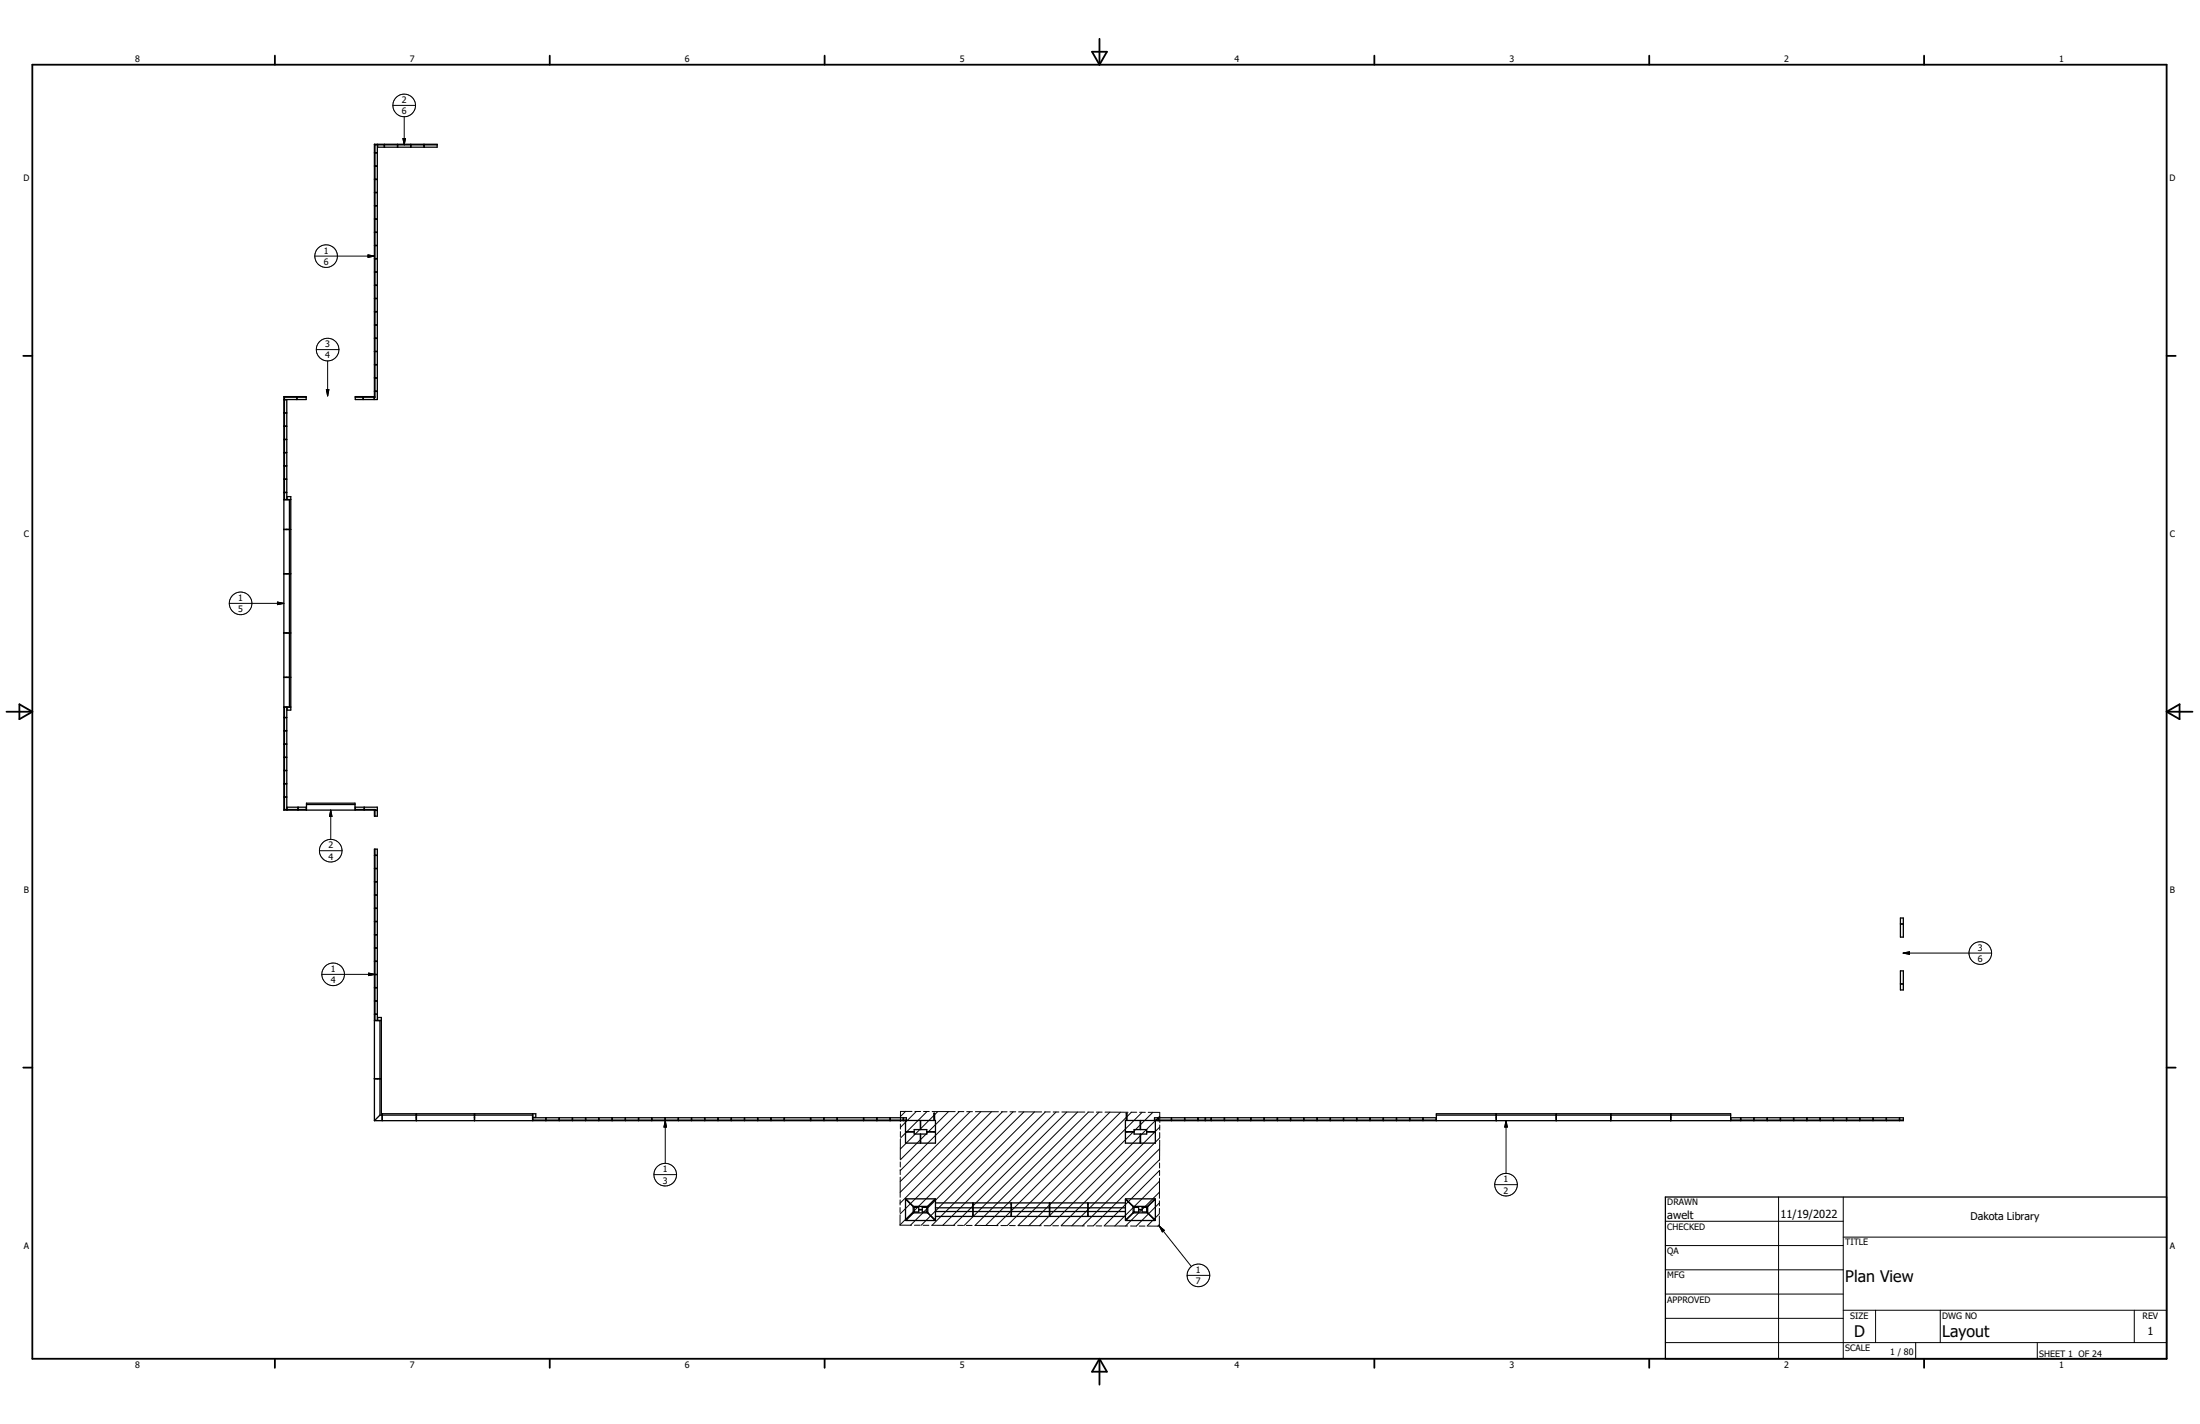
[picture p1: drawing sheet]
<svg xmlns="http://www.w3.org/2000/svg" width="864mm" height="559mm" viewBox="0 0 864 559" stroke-linecap="round" stroke-linejoin="round" font-family="sans-serif">
<g fill="none" stroke="#000" stroke-width=".51">
<path d="M147 56.6h1.1v3.3h-1.1zM147 56.6l.2 .3M147.2 56.9v3M147.2 56.9h.9M148.2 56.6h2.6v1.2h-2.6zM148.2 56.9h2.6M150.9 56.9h5.1M150.9 56.6h5.1v1.2h-5.1zM156.1 56.6h5.1v1.2h-5.1zM156.1 56.9h5.1M161.3 56.9h5.1M161.3 56.6h5.1v1.2h-5.1z"/>
<path d="M166.5 56.9h5.1M166.5 56.6h5.1v1.2h-5.1zM147 60h1.1v5.1h-1.1zM147 65.2h1.1v5.1h-1.1zM147 70.4h1.1v5.1h-1.1zM147 75.6h1.1v5.1h-1.1zM147.2 60v5.1M147.2 65.2v5.1M147.2 70.4v5.1M147.2 75.6v5.1M147 80.8h1.1v5.1h-1.1zM147 86h1.1v5.1h-1.1z"/>
<path d="M147 91.2h1.1v5.1h-1.1zM147 96.4h1.1v5.1h-1.1zM147.2 80.8v5.1M147.2 86v5.1M147.2 91.2v5.1M147.2 96.4v5.1M147 101.6h1.1v5.1h-1.1zM147 106.8h1.1v5.1h-1.1zM147 112h1.1v5.1h-1.1zM147 117.2h1.1v5.1h-1.1zM147.2 101.6v5.1M147.2 106.8v5.1"/>
<path d="M147.2 112v5.1M147.2 117.2v5.1M147 122.4h1.1v5.1h-1.1zM147 127.6h1.1v5.1h-1.1zM147 132.8h1.1v5.1h-1.1zM147 138h1.1v5.1h-1.1zM147.2 122.4v5.1M147.2 127.6v5.1M147.2 132.8v5.1M147.2 138v5.1M111.4 156.9h1.2v5.1h-1.2zM111.4 155.6h5.1v1.2h-5.1z"/>
<path d="M111.4 155.6l.3 .3M111.7 155.9v.9M111.7 156.9v5.1M111.7 155.9h4.8M116.6 155.6h3.6v1.2h-3.6zM116.6 155.9h3.6M139.5 155.6h3v1.2h-3zM139.5 155.9h3M142.6 155.6h4.2v1.2h-4.2zM142.6 155.9h4.2M147 143.2h1.1v5.1h-1.1zM147 148.4h1.1v5.1h-1.1z"/>
<path d="M147 153.6h1.1v3.2h-1.1zM147 155.9h.2M147 155.6l.2 .3M147.2 143.2v5.1M147.2 148.4v5.1M147.2 153.6v2.3M111.4 162.1h1.2v5.1h-1.2zM111.4 167.3h1.2v5.1h-1.2zM111.4 172.5h1.2v5.1h-1.2zM111.4 177.7h1.2v5.1h-1.2zM111.7 162.1v5.1M111.7 167.3v5.1"/>
<path d="M111.7 172.5v5.1M111.7 177.7v5.1M111.4 182.9h1.2v5.1h-1.2zM111.4 188.1h1.2v5.1h-1.2zM111.4 193.3h1.2v2.7h-1.2zM111.7 182.9v5.1M111.7 188.1v5.1M111.7 193.3v2.7M112.7 194.9h1.4v1.1h-1.4zM113.6 196.1v11.6M111.4 207.7h2.7v-11.6h-2.7v81.3h2.7v-11.6h-2.7M111.4 207.8h2.7v17.3h-2.7"/>
<path d="M112.6 207.7v.1M113.6 207.8v17.3M111.4 225.2h2.7v23.1h-2.7M112.6 225.1v.1M113.6 225.2v23.1M111.4 248.4h2.7v17.3h-2.7M112.6 248.3v.1M113.6 248.4v17.3M111.4 277.5h1.2v4h-1.2zM111.7 277.5v4M112.6 265.7v.1M112.7 277.5h1.4v1.2h-1.4z"/>
<path d="M113.6 265.8v11.6M111.4 281.6h1.2v5.1h-1.2zM111.4 286.8h1.2v5.1h-1.2zM111.4 292h1.2v5.1h-1.2zM111.4 297.2h1.2v5.1h-1.2zM111.7 281.6v5.1M111.7 286.8v5.1M111.7 292v5.1M111.7 297.2v5.1M111.4 302.4h1.2v5.1h-1.2zM111.4 307.6h1.2v5.1h-1.2zM111.4 312.8h1.2v5.1h-1.2z"/>
<path d="M111.7 317.7h.9M111.7 302.4v5.1M111.7 307.6v5.1M111.7 312.8v4.9M111.7 317.7l-.3 .2M112.7 317.7h4.2M112.7 316.8h4.2v1.1h-4.2zM117.1 317.7h3.1M117.1 316.8h3.1v1.1h-3.1zM120.3 315.2h19.1v2.7h-19.1zM120.3 315.7h19.1M139.5 316.8h3.4v1.1h-3.4z"/>
<path d="M139.5 317.7h3.4M143 316.8h5.1v1.1h-5.1zM143 317.7h4.2M147 318h1.1v2.3h-1.1zM147.2 317.7v.2M147.2 318v2.3M147.2 317.7l-.2 .2M147 333.2h1.1v2.4h-1.1zM147 335.7h1.1v5.1h-1.1zM147.2 333.2v2.4M147.2 335.7v5.1M147 340.9h1.1v5.1h-1.1z"/>
<path d="M147 346.1h1.1v5.1h-1.1zM147 351.3h1.1v5.1h-1.1zM147 356.5h1.1v5.1h-1.1zM147.2 340.9v5.1M147.2 346.1v5.1M147.2 351.3v5.1M147.2 356.5v5.1M147 361.7h1.1v5.1h-1.1zM147 366.9h1.1v5.1h-1.1zM147 372.1h1.1v5.1h-1.1zM147 377.3h1.1v5.1h-1.1zM147.2 361.7v5.1"/>
<path d="M147.2 366.9v5.1M147.2 372.1v5.1M147.2 377.3v5.1M746 360.2h1.1v2.3h-1.1zM746 362.7h1.1v5h-1.1zM147 382.5h1.1v5h-1.1zM147 387.7h1.1v5h-1.1zM147 392.9h1.1v5h-1.1zM147 398.1h1.1v2.3h-1.1zM147.2 382.5v5M147.2 387.7v5M147.2 392.9v5"/>
<path d="M147.2 398.1v2.3M148.2 399.3h1.5v1.1h-1.5zM746 381h1.1v5.1h-1.1zM746 386.2h1.1v2.3h-1.1zM149.2 400.5v22.8M147 423.4h2.7v13.7h.3v2.7h-3M147 423.3h2.7v-22.8h-2.7v39.3M148.1 423.3v.1M149.2 437.6h.8M149.2 437.6l-2.2 2.2M149.2 423.4v14.2M150.1 437.6h13.2"/>
<path d="M163.3 439.8v-2.7h-13.2v2.7h58.9v-2.7h-22.7v2.7M163.3 438.6h.2M163.5 437.6h22.7M163.5 439.8v-2.7h22.7v2.7M186.2 438.6h.1M186.3 437.6h22.7M209.2 438.6h5v1.2h-5zM209.2 437.1h1.1v1.4h-1.1zM209.2 439.5h5M214.3 438.6h5.1v1.2h-5.1zM214.3 439.5h5.1M219.6 438.6h5v1.2h-5z"/>
<path d="M219.6 439.5h5M224.8 438.6h5v1.2h-5zM224.8 439.5h5M229.9 438.6h5.1v1.2h-5.1zM229.9 439.5h5.1M235.1 438.6h5.1v1.2h-5.1zM235.1 439.5h5.1M240.3 438.6h5.1v1.2h-5.1zM240.3 439.5h5.1M245.5 438.6h5.1v1.2h-5.1zM245.5 439.5h5.1M250.7 438.6h5.1v1.2h-5.1z"/>
<path d="M250.7 439.5h5.1M255.9 438.6h5.1v1.2h-5.1zM255.9 439.5h5.1M261.1 438.6h5.1v1.2h-5.1zM261.1 439.5h5.1M266.3 438.6h5.1v1.2h-5.1zM266.3 439.5h5.1M271.5 438.6h5.1v1.2h-5.1zM271.5 439.5h5.1M276.7 438.6h5.1v1.2h-5.1zM276.7 439.5h5.1M281.9 438.6h5.1v1.2h-5.1z"/>
<path d="M281.9 439.5h5.1M287.1 438.6h5.1v1.2h-5.1zM287.1 439.5h5.1M292.3 438.6h5.1v1.2h-5.1zM292.3 439.5h5.1M297.5 438.6h5.1v1.2h-5.1zM297.5 439.5h5.1M302.7 438.6h5.1v1.2h-5.1zM302.7 439.5h5.1M307.9 438.6h10.3v1.2h-10.3zM307.9 439.5h10.3M318.3 438.6h5.1v1.2h-5.1z"/>
<path d="M318.3 439.5h5.1M323.5 438.6h5.1v1.2h-5.1zM323.5 439.5h5.1M328.7 438.6h10.3v1.2h-10.3zM328.7 439.5h10.3M339.1 438.6h5.1v1.2h-5.1zM339.1 439.5h5.1M344.3 438.6h5.1v1.2h-5.1zM344.3 439.5h5.1M349.5 438.6h5v1.2h-5zM349.5 439.5h5M354.7 439.5h1.1"/>
<path d="M355.5 439.7h5.8v3.6h-2.4v.8h-3.4zM355.8 439.7v-1.1h-1.1v1.2h.8M361.4 439.7h5.8v4.4h-3.4v-.8h-2.4zM366.6 439.7v-2.9h.3v2.9M441.8 439.7h5.8v3.6h-2.4v.8h-3.4zM442.1 439.7v-2.9h.3v2.9M447.7 439.7h5.8v4.4h-3.4v-.8h-2.4zM453.2 439.7v-1.1h1.4v1.2h-1.1M453.2 439.5h1.4M454.7 438.6h5.1v1.2h-5.1zM454.7 439.5h5.1M459.9 438.6h5.1v1.2h-5.1z"/>
<path d="M459.9 439.5h5.1M465.1 438.6h5.1v1.2h-5.1zM465.1 439.5h5.1M470.3 438.6h2.8v1.2h-2.8zM470.3 439.5h2.8M473.2 438.6h2.2v1.2h-2.2zM473.2 439.5h2.2M475.5 438.6h5.1v1.2h-5.1zM475.5 439.5h5.1M480.7 438.6h5.1v1.2h-5.1zM480.7 439.5h5.1M485.9 438.6h5.1v1.2h-5.1z"/>
<path d="M485.9 439.5h5.1M491.1 438.6h5.1v1.2h-5.1zM491.1 439.5h5.1M496.3 438.6h5.1v1.2h-5.1zM496.3 439.5h5.1M501.5 438.6h5.1v1.2h-5.1zM501.5 439.5h5.1M506.7 438.6h5v1.2h-5zM506.7 439.5h5M511.9 438.6h5v1.2h-5zM511.9 439.5h5M517.1 438.6h5.1v1.2h-5.1z"/>
<path d="M517.1 439.5h5.1M522.3 438.6h5v1.2h-5zM522.3 439.5h5M527.5 438.6h5v1.2h-5zM527.5 439.5h5M532.7 438.6h5v1.2h-5zM532.7 439.5h5M537.9 438.6h5v1.2h-5zM537.9 439.5h5M543 438.6h5.1v1.2h-5.1zM543 439.5h5.1M548.3 438.6h5v1.2h-5z"/>
<path d="M548.3 439.5h5M553.5 438.6h5v1.2h-5zM553.5 439.5h5M558.6 438.6h5.1v1.2h-5.1zM558.6 439.5h5.1M563.8 437.6h23.5M587.3 439.8v-2.7h-23.5v2.7h115.6v-2.7h-23.5v2.7M587.3 438.6h.1M587.4 437.6h23.4M587.4 439.8v-2.7h23.4v2.7M610.8 438.6h.1M610.9 439.8v-2.7h21.4v2.7"/>
<path d="M610.9 437.6h21.4M632.3 438.6h.1M632.4 437.6h23.4M632.4 439.8v-2.7h23.4v2.7M655.8 438.6h.1M655.9 437.6h23.5M679.5 438.6h3.7v1.2h-3.7zM679.5 439.5h3.7M683.4 438.6h5v1.2h-5zM683.4 439.5h5M688.5 438.6h5.1v1.2h-5.1zM688.5 439.5h5.1"/>
<path d="M693.8 438.6h5v1.2h-5zM693.8 439.5h5M699 438.6h5v1.2h-5zM699 439.5h5M704.2 438.6h5v1.2h-5zM704.2 439.5h5M709.3 438.6h5.1v1.2h-5.1zM709.3 439.5h5.1M714.5 438.6h5.1v1.2h-5.1zM714.5 439.5h5.1M719.8 438.6h5v1.2h-5zM719.8 439.5h5"/>
<path d="M724.9 438.6h5.1v1.2h-5.1zM724.9 439.5h5.1M730.1 438.6h5.1v1.2h-5.1zM730.1 439.5h5.1M735.3 438.6h5.1v1.2h-5.1zM735.3 439.5h5.1M740.5 438.6h5.1v1.2h-5.1zM740.5 439.5h5.1M745.7 438.6h1.4v1.2h-1.4zM745.7 439.5h1.4M355.5 444.2h3.4v.8h2.4v3.6h-5.8zM355.8 444.1v.1"/>
<path d="M356.1 444.1v.1M361.3 447.9h.1M361.3 448.3h.1M361.4 445h2.4v-.8h3.4v4.4h-5.8zM366.6 444.1v.1M366.9 444.1v.1M441.8 444.2h3.4v.8h2.4v3.6h-5.8zM442.1 444.1v.1M442.4 444.1v.1M447.6 447.9h.1M447.6 448.3h.1M447.7 445h2.4v-.8h3.4v4.4h-5.8z"/>
<path d="M452.9 444.1v.1M453.2 444.1v.1M355.8 478.5l.1 .1M355.9 470.8h-.1M356 471.1h.2M356 478.3h.2M358.5 473.5l.4 .4v1.6l-.4 .4M358.5 473.5l-3-3v8.3l3-2.9M358.5 473.5v2.4M358.6 476l-3.1 2.9h11.6l-3-2.9M358.6 476l.3-.4h1.7v-.8h1.4v.8h1.7l.4 .4M358.6 473.4l.3 .4h1.7v.8h1.4v-.8h1.7l.4-.4"/>
<path d="M358.6 476h5.5M358.6 473.4l-3.1-3h11.6l-3 3M358.6 473.4h5.5M364.2 473.5l-.4 .4v1.6l.4 .4M364.2 473.5l3-3v8.3l-3-2.9M364.2 473.5v2.4M366.5 471.1h.2M366.5 478.3h.2M366.8 470.8h.1M366.8 478.6h.1M366.9 470.8h.1M366.9 478.5v.1"/>
<path d="M367.2 472h14.7v5.3h-14.7M367.2 475.4h14.7M367.2 474h14.7M381.9 472.7h.1M381.9 472.3h.1M381.9 476.7h.1M381.9 477h.1M382 472h14.9v5.3h-14.9zM382 475.4h14.9M382 474h14.9M396.9 472.7h.1M396.9 472.3h.1"/>
<path d="M396.9 476.7h.1M396.9 477h.1M397 472h14.9v5.3h-14.9zM397 475.4h14.9M397 474h14.9M411.9 472.7h.2M411.9 472.3h.2M411.9 476.7h.2M411.9 477h.2M412.1 472h14.9v5.3h-14.9zM412.1 475.4h14.9M412.1 474h14.9"/>
<path d="M427 472.7h.1M427 472.3h.1M427 476.7h.1M427 477h.1M427.1 475.4h14.7M427.1 474h14.7M441.8 472h-14.7v5.3h14.7M442.1 478.5l.1 .1M442.2 470.8h-.1M442.3 471.1h.2M442.3 478.3h.2M444.8 473.5l.4 .4v1.6l-.4 .4"/>
<path d="M444.8 473.5l-3-3v8.3l3-2.9M444.8 473.5v2.4M444.9 476l.4-.4h1.7v-.8h1.4v.8h1.7l.3 .4M444.9 476l-3 2.9h11.5l-3-2.9M444.9 476h5.5M444.9 473.4l-3-3h11.5l-3 3M444.9 473.4h5.5M444.9 473.4l.4 .4h1.7v.8h1.4v-.8h1.7l.3-.4M450.5 473.5l-.4 .4v1.6l.4 .4M450.5 473.5l3-3v8.3l-3-2.9M450.5 473.5v2.4M452.8 471.1h.2"/>
<path d="M452.8 478.3h.2M453.1 470.8h.1M453.2 478.5l-.1 .1M653.7 469.7h196.8v63.5h-196.8z"/>
</g>
<g fill="none" stroke="#000" stroke-width=".71">
<path d="M431.6 15.2v10.2M12.7 25.4h837.8v507.8h-837.8zM107.9 21.8v3.6M215.8 21.8v3.6M323.7 21.8v3.6M428.7 20.3h5.8l-2.9 5.1zM539.5 21.8v3.6M647.4 21.8v3.6M755.3 21.8v3.6M9.1 139.7h3.6M850.5 139.7h3.6M2.5 279.3h10.2"/>
<path d="M7.6 276.4l5.1 2.9-5.1 2.9zM850.5 279.3h10.2M850.5 279.3l5.1-2.9v5.8zM9.1 418.9h3.6M850.5 418.9h3.6M107.9 533.2v3.6M215.8 533.2v3.6M323.7 533.2v3.6M431.6 533.2v10.2M431.6 533.2l2.9 5.1h-5.8zM539.5 533.2v3.6M647.4 533.2v3.6"/>
<path d="M755.3 533.2v3.6"/>
</g>
<g fill="none" stroke="#000" stroke-width=".39">
<path d="M154.2 41.4h8.9M154.2 41.4a4.4 4.4 0 0 1 4.5-4.5 4.4 4.4 0 0 1 4.4 4.5M154.2 41.4a4.4 4.4 0 0 0 4.5 4.4 4.4 4.4 0 0 0 4.4-4.4M158.2 54.4h1l-.5 2.5zM158.7 45.8v11.1M123.6 100.5h23.4M144.5 100l2.5 .5-2.5 .5zM124.2 137.2h8.9M124.2 137.2a4.4 4.4 0 0 1 4.4-4.5 4.4 4.4 0 0 1 4.5 4.5M124.2 137.2a4.4 4.4 0 0 0 4.4 4.4 4.4 4.4 0 0 0 4.5-4.4M128.1 152.9h1l-.5 2.5zM128.6 141.6v13.8"/>
<path d="M90 236.8h21.4M108.9 236.3l2.5 .5-2.5 .5zM129.8 317.9l.5 2.5h-1zM129.8 317.9v11.5M125.4 333.8h8.9M125.4 333.8a4.4 4.4 0 0 1 4.4-4.4 4.4 4.4 0 0 1 4.5 4.4M125.4 333.8a4.4 4.4 0 0 0 4.4 4.5 4.4 4.4 0 0 0 4.5-4.5M747.1 374l2.5-.5v1zM747.1 374h34.7M126.3 382.4h20.9M144.7 381.9l2.5 .5-2.5 .4zM261.1 439.8l.5 2.5h-1z"/>
<path d="M261.1 439.8v16.7M355.5 436.1l-2 2M358 436.1h-4.5v4M359.1 436.2h2.3M359.7 436.2l-6.2 6.2M362.5 436.2h2.3M363.9 436.2l-10.5 10.5M365.9 436.2h9.1M368.1 436.2l-14.7 14.7M372.3 436.2l-18.9 19M376.1 436.2h2.3M376.6 436.2l-23.2 23.2"/>
<path d="M379.5 436.2h2.2M380.8 436.2l-27.4 27.5M382.9 436.2l9 .1M385 436.2l-31.6 31.7M389.2 436.3l-35.9 35.9M393.1 436.3h2.2M393.5 436.3l-40.2 40.1M396.5 436.3h2.2M397.7 436.3l-44.4 44.4M399.8 436.3h9.1M401.9 436.3l-44.5 44.5M406.1 436.3l-44.5 44.5"/>
<path d="M410 436.3h2.3M410.3 436.3l-44.4 44.5M413.4 436.4h2.3M414.6 436.4l-44.5 44.5M416.8 436.4h9.1M418.8 436.4l-44.5 44.5M423 436.4l-44.5 44.5M427 436.4h2.3M427.2 436.4l-44.5 44.5h9.1M430.4 436.4h2.2M431.4 436.4l-44.4 44.5M433.8 436.4l9 .1"/>
<path d="M435.7 436.4l-44.5 44.5M439.9 436.4l-44.5 44.5M444 436.5h2.2M444.1 436.5l-44.5 44.5M447.3 436.5h2.3M448.3 436.5l-44.5 44.5M450.7 436.5h4.6v4M452.5 436.5l-44.4 44.5M455.3 438l-43 43M591.2 439.8l.5 2.5h-1zM591.2 439.8v20.6M353.4 459v1.9"/>
<path d="M353.4 456v1.9M353.4 447.1v7.9M353.5 441.1v2M353.5 444.1l-.1 2M455.2 456.3v2M455.2 455l-26 26.1M455.2 450.8l-30.3 30.3M455.2 446.5l-34.5 34.5M455.2 442.3l-38.7 38.7M455.2 447.4v8M455.2 444.4v2M455.3 441.5l-.1 1.9"/>
<path d="M256.7 460.9h8.9M256.7 460.9a4.4 4.4 0 0 1 4.4-4.4 4.4 4.4 0 0 1 4.5 4.4M256.7 460.9a4.4 4.4 0 0 0 4.4 4.5 4.4 4.4 0 0 0 4.5-4.5M353.3 473.8v2M353.3 476.8v4h4.5M353.4 470.8l-.1 2.1M353.4 461.9v8M455.1 476.3l-4.8 4.8M455.1 477.2v4M455.1 472l-9 9.1h-2.3M455.1 474.2v2M455.1 471.2v2"/>
<path d="M455.2 467.8l-13.4 13.3M455.2 463.5l-17.6 17.6M455.2 462.3l-.1 7.9M455.2 461.3v-2l-21.8 21.8M586.7 464.9h8.9M586.7 464.9a4.4 4.4 0 0 1 4.5-4.4 4.4 4.4 0 0 1 4.4 4.4M586.7 464.9a4.4 4.4 0 0 0 4.5 4.4 4.4 4.4 0 0 0 4.4-4.4M653.7 479.3h69.9M698.2 469.7v63.5M723.6 469.7v63.5M359 480.8h2.2M362.4 480.8h2.2"/>
<path d="M365.7 480.8l9.1 .1M375.9 480.9h2.3M379.3 480.9h2.3M392.9 480.9h2.3M396.3 480.9l2.2 .1M399.7 481h9M409.9 481h2.2M413.2 481h2.3M416.6 481l9.1 .1M426.8 481.1h2.3M430.2 481.1h2.3M433.6 481.1h9.1"/>
<path d="M447.2 481.1h2.2M450.6 481.1l4.5 .1M455.1 481.2l1.9 1.6-.7 .6zM455.1 480.5l-.6 .7M455.1 481.2l12.6 15.8M653.7 488.8h69.9M653.7 498.3h69.9M723.6 485.5h126.9M466 500.5h8.9M466 500.5a4.4 4.4 0 0 1 4.4-4.5 4.4 4.4 0 0 1 4.5 4.5M466 500.5a4.4 4.4 0 0 0 4.4 4.4 4.4 4.4 0 0 0 4.5-4.4M653.7 507.8h69.9"/>
<path d="M653.7 517.3h69.9M723.6 514.2h126.9M736.3 514.2v12.7M761.6 514.2v12.7M837.8 514.2v12.7M653.7 526.9h196.8M752 526.9v6.3M799.7 526.9v6.3"/>
<circle cx="128" cy="100.5" r="4.4"/>
<circle cx="94.4" cy="236.8" r="4.4"/>
<circle cx="777.4" cy="374" r="4.4"/>
<circle cx="130.8" cy="382.3" r="4.4"/>
</g>
<path d="M158.2 54.4h1l-.5 2.5zM144.5 100l2.5 .5-2.5 .5zM128.1 152.9h1l-.5 2.5zM108.9 236.3l2.5 .5-2.5 .5zM129.8 317.9l.5 2.5h-1zM747.1 374l2.5-.5v1zM144.7 381.9l2.5 .5-2.5 .4zM261.1 439.8l.5 2.5h-1zM591.2 439.8l.5 2.5h-1zM455.1 481.2l1.9 1.6-.7 .6z" fill="#000"/>
<g font-size="6.3">
<text x="724.3" y="503.2">Plan View</text>
<text x="727.8" y="524.7">D</text>
<text x="762.4" y="524.8">Layout</text>
</g>
<g font-size="4.4">
<text x="654.5" y="478.4">awelt</text>
<text x="698.9" y="477.8">11/19/2022</text>
<text x="842.9" y="524">1</text>
</g>
<text font-size="4.2" x="773.5" y="478.8">Dakota Library</text>
<g font-size="3.5">
<text x="53" y="24.4">8</text>
<text x="160.9" y="24.4">7</text>
<text x="268.8" y="24.4">6</text>
<text x="376.7" y="24.4">5</text>
<text x="484.6" y="24.4">4</text>
<text x="592.5" y="24.4">3</text>
<text x="700.4" y="24.4">2</text>
<text x="808.3" y="24.4">1</text>
<text x="157.7" y="40.5">2</text>
<text x="157.7" y="44.9">6</text>
<text x="9.2" y="71.1">D</text>
<text x="851.6" y="71.1">D</text>
<text x="127.1" y="99.6">1</text>
<text x="127.1" y="104">6</text>
<text x="127.7" y="136.3">3</text>
<text x="127.7" y="140.7">4</text>
<text x="9.4" y="210.8">C</text>
<text x="851.7" y="210.8">C</text>
<text x="93.5" y="235.8">1</text>
<text x="93.5" y="240.3">5</text>
<text x="128.9" y="332.9">2</text>
<text x="128.9" y="337.3">4</text>
<text x="9.4" y="350.3">B</text>
<text x="851.7" y="350.3">B</text>
<text x="776.4" y="373.1">3</text>
<text x="776.4" y="377.5">6</text>
<text x="129.8" y="381.4">1</text>
<text x="129.8" y="385.8">4</text>
<text x="260.2" y="460">1</text>
<text x="260.2" y="464.4">3</text>
<text x="590.2" y="463.9">1</text>
<text x="590.2" y="468.4">2</text>
<text x="654.5" y="473">DRAWN</text>
<text x="654.5" y="482.6">CHECKED</text>
<text x="9.4" y="490">A</text>
<text x="724.3" y="488.7">TITLE</text>
<text x="851.7" y="490">A</text>
<text x="654.5" y="492.1">QA</text>
<text x="469.5" y="499.5">1</text>
<text x="469.5" y="504">7</text>
<text x="654.5" y="501.6">MFG</text>
<text x="654.5" y="511.2">APPROVED</text>
<text x="726.3" y="517.5">SIZE</text>
<text x="762.4" y="517.5">DWG NO</text>
<text x="841" y="517.4">REV</text>
<text x="724.3" y="530.2">SCALE</text>
<text x="742" y="531.9">1 / 80</text>
<text x="800.5" y="532.4">SHEET 1 OF 24</text>
<text x="53" y="536.7">8</text>
<text x="160.9" y="536.7">7</text>
<text x="268.8" y="536.7">6</text>
<text x="376.7" y="536.7">5</text>
<text x="484.6" y="536.7">4</text>
<text x="592.5" y="536.7">3</text>
<text x="700.4" y="536.7">2</text>
<text x="808.3" y="536.7">1</text>
</g>
</svg>
